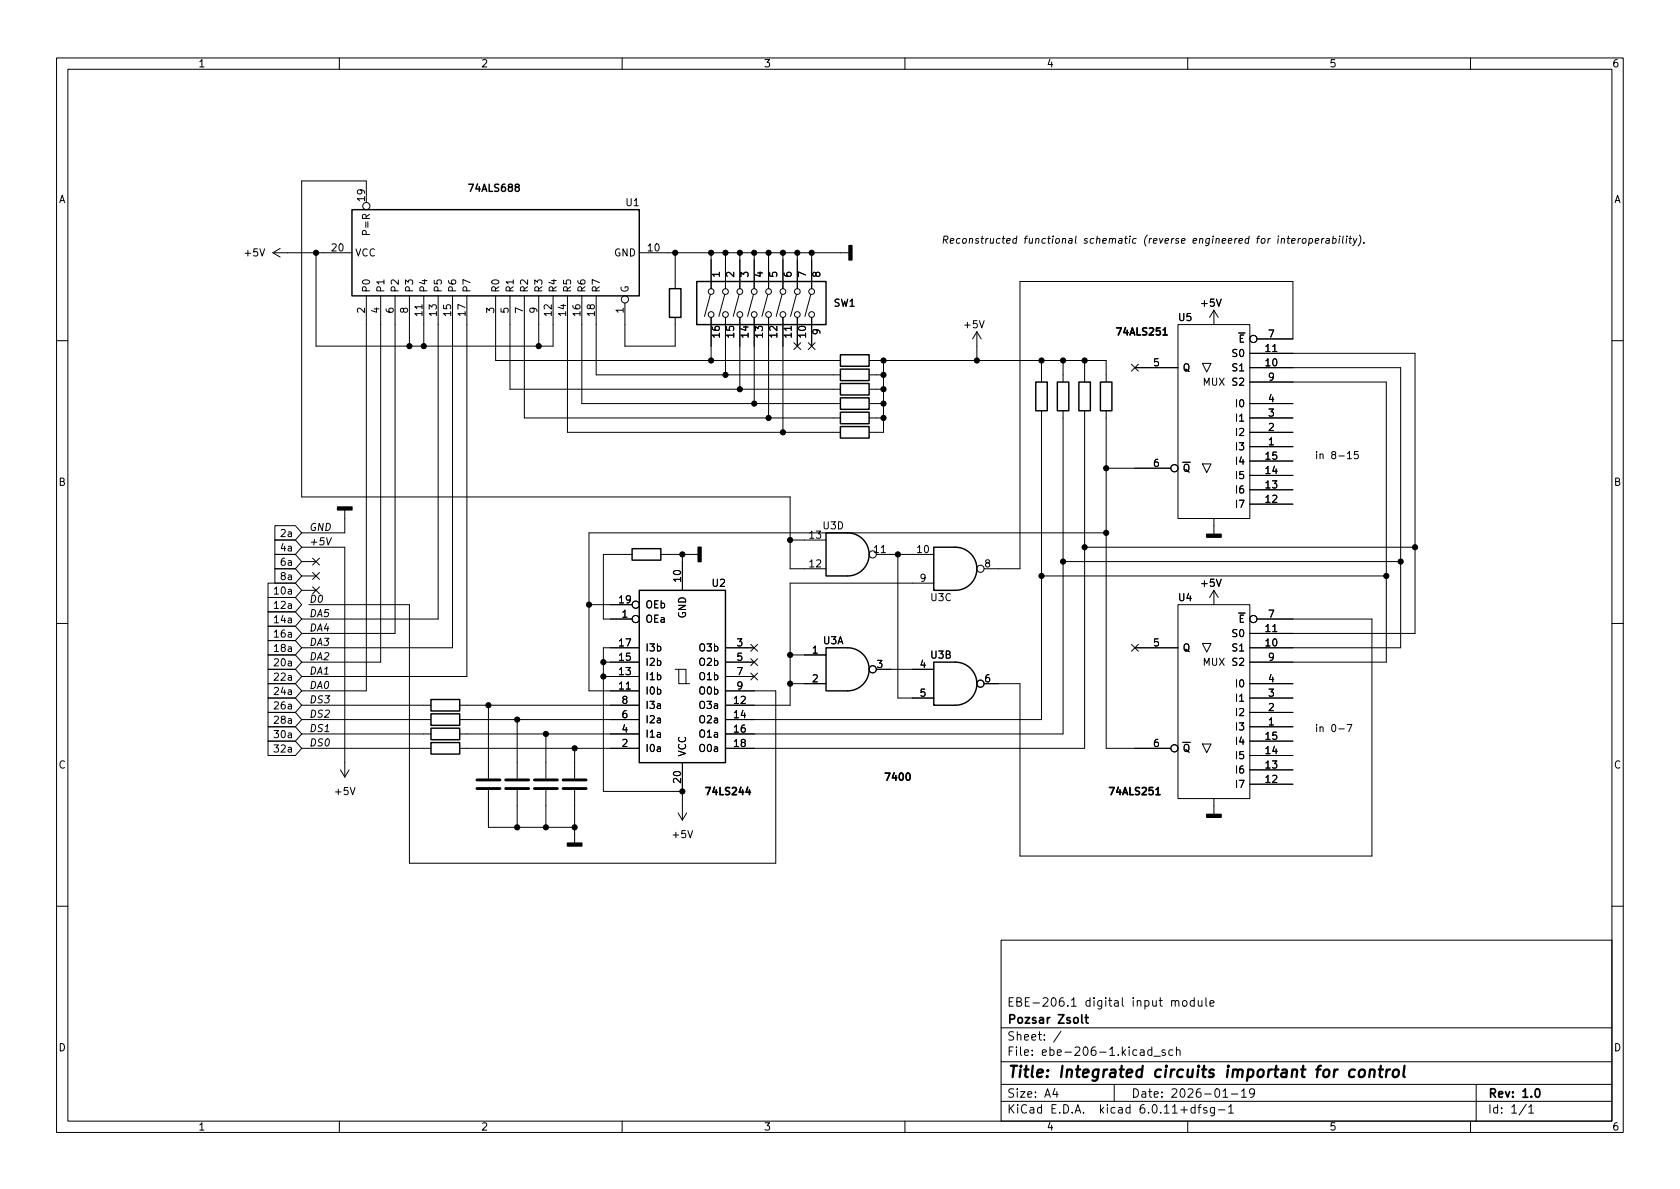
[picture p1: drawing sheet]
<svg xmlns="http://www.w3.org/2000/svg" width="297mm" height="210mm" viewBox="0 0 297 210" stroke-linecap="round" stroke-linejoin="round" font-family="sans-serif">
<g fill="none" stroke="#000" stroke-width=".18">
<path d="M10 10.2h277v190.1h-277zM12 12.2h273v186.1h-273zM60 10.2v2M110 10.2v2M160 10.2v2M210 10.2v2M260 10.2v2M64.8 35.8v-3.8h-11.5v55.9h86.4v12.7h6.3M45.9 44l.5 1.3 .4-1.3M48.3 44.7h13.9M48.3 44.7l1.2 .8M49.5 43.9l-1.2 .8"/>
<path d="M55.9 44.7v16.5h41.9v-8.9M64.8 52.3v69.9h-11.5M67.3 52.3v64.8h-14M69.8 52.3v59.7h-16.5M72.4 52.3v8.9M74.6 53.9v.7M74.9 52.3v8.9M77.5 52.3v57.2h-24.2M80 52.3v62.2h-26.7M82.5 52.3v67.3h-29.2M87.6 52.3v11.4h61M90.2 52.3v16.5h58.4"/>
<path d="M92.7 52.3v21.6h55.9M95.2 52.3v8.9M100.3 52.3v24.1h48.3M102.9 52.3v19.1h45.7M105.4 52.3v14h43.2M110.5 53.6v7.6h8.9v-5.1M113 44.7h37.1M119.4 44.7v6.3M125.6 52.1l-1 3.9M125.7 44.7v6.3M125.7 56.1v7.6M125.9 57.8l.1 .4a.86 .86 0 0 0 1.2 0l-.1-.4-.5-.1-.2 .2v.3l.2 .2"/>
<path d="M127.2 48.5h-1.3l.4 .4M127.2 59.3h-1.3l.4 .3M128.1 52.1l-1 3.9M128.3 44.7v6.3M128.3 56.1v10.2M128.5 57.8v.6h.6l-.2-.2 .1-.4 .2-.1 .4 .1 .1 .1-.1 .5M129.7 59.3h-1.2l.3 .3M129.7 48.1v.8l-.9-.8-.3 .3 .1 .5M130.7 52.1l-1.1 3.9M130.8 44.7v6.3M130.8 56.1v12.7M131 48.9v-.8l.5 .5 .1-.4h.6l.1 .2-.1 .5"/>
<path d="M131.9 57.6v.8l-1-.3M132.3 59.3h-1.3l.4 .3M133.2 52.1l-1 3.9M133.3 44.7v6.3M133.3 56.1v15.3M133.5 58.5v-.8l.5 .4 .1-.3h.6l.1 .1-.1 .6M134.4 48.1v.8l-.9-.3M134.8 59.3h-1.3l.4 .3M135.8 52.1l-1.1 3.9M135.9 44.7v6.3M135.9 56.1v17.8M136.1 48.2v.6l.6 .1-.1-.2v-.4l.2-.2 .4 .1 .2 .2-.2 .5"/>
<path d="M137.4 59.3h-1.3l.3 .3M137.4 57.7v.8l-1-.8-.3 .2 .1 .5M138.3 52.1l-1.1 3.9M138.4 44.7v6.3M138.4 56.1v20.3M138.6 48.3l.1 .3a.86 .86 0 0 0 1.2 0l-.1-.4-.5-.1-.2 .3v.2l.2 .3M139.9 59.3h-1.3l.4 .3M139.9 58.1h-1.3l.4 .3M139.9 57.7v.7M140.8 52.1l-1 3.9M141 44.7v6.3M141 56.1v5.1"/>
<path d="M141.3 57.8a.69 .69 0 0 1 1.1 .3 .72 .72 0 0 1-1.2-.1zM142.4 59.3h-1.2l.3 .3M142.4 48.6l-1.2-.5v.8M143.4 52.1l-1.1 3.9M143.5 44.7v6.3M143.5 56.1v5.1M144.2 48.4l.3-.3 .4 .1 .1 .2-.1 .4-.4 .1-.2-.1-.2-.6-.2-.1-.1 .2-.1 .3 .1 .2 .2 .1 .2-.3M144.2 58.3l.3 .2v.3l-.3 .2-.4-.1-.1-.4 .1-.1a.84 .84 0 0 1 1.2 .3v.2M172.7 58.7l-.7 1.2M172.7 58.7v5M172.7 58.7l.8 1.2M173.2 56.7l.4 1.3 .4-1.3"/>
<path d="M178 42.6l.6-.1v-.3h-.4l-.2 .2v.6h.5M179.7 42.2h-.4l-.2 .6 .2 .2h.3M179.8 41.7l-.2 1.3M189 42.2h.5v.8M189.6 42.5l-.6 .1-.1 .2 .2 .2h.4M190.3 41.7l-.2 1.1 .2 .2M200.9 42.2h-.4l-.2 .2v.6h.5M208.3 57.4h12.7v34.3h-12.7zM208.9 42.6l.6-.1v-.3h-.5l-.1 .6 .1 .2h.4M214.6 54.9v2.5M214.6 54.9l-.7 1.2M214.6 54.9l.8 1.2"/>
<path d="M215.1 52.9l.4 1.3 .4-1.3M219 58.9h1.1M220.9 41.7l-.2 1.3M222.2 59.9h6.4v-10.1h-48.3v50.8h-6.3M226 42.2l-.1 .8M239.9 42.2l-.5 1.1-.2 .1M240.4 41.6a1.47 1.47 0 0 1-.3 1.9M241.2 42.9l-.1 .1M10 60.2h2M140.4 60.6l1.2 1.2M141.6 60.6l-1.2 1.2M142.9 60.6l1.2 1.2"/>
<path d="M144.1 60.6l-1.2 1.2M153.7 68.8h2.5M153.7 73.9h2.5M153.7 71.4h2.5M153.7 63.7h41.9v3.9M153.7 66.3h2.5M156.2 63.7v12.7h-2.5M184.1 72.6v54.6h-55.8M184.1 63.7v3.9M188 72.6v57.2h-59.7M188 63.7v3.9M191.8 63.7v3.9"/>
<path d="M191.8 72.6v59.7h-63.5M195.6 72.6v59.7h11.4M200.1 64.4l1.2 1.2M200.7 65h7.6M201.3 64.4l-1.2 1.2M212.6 64.3h1.5l-.7 1.5zM221 79h7.6M221 65h26.6v49.5h-26.6M221 62.5h29.2v49.5h-29.2M221 76.4h7.6M221 73.9h7.6M221 71.4h7.6"/>
<path d="M221 67.6h24.1v49.5h-24.1M225 62.2h.8M240.1 79.8h-.6l-.1 .7 .2-.2 .4 .1 .2 .2-.1 .4-.2 .1-.5-.1M285 60.2h2M48.6 93h3.6l1.1 1.2-1.1 1.3h-3.6zM48.6 98h3.6l1.1 1.3-1.1 1.3h-3.6zM48.6 95.5h3.6l1.1 1.3-1.1 1.2h-3.6zM53.3 96.8h7.7v40.6M53.3 99.3h2.6M55.3 98.7l1.2 1.2M56.5 98.7l-1.2 1.2M61 90.2v4h-7.7"/>
<path d="M111.8 98h-5.1v11.5h5.1M116.8 98h6.6M120.6 98v6.4M139.7 95.5h6.3M154.9 98h10.2M155.8 97.7h.7M158.7 98v25.4h6.4M188 99.3h59.6M191.8 96.8h58.4M195.6 82.8h11.4M195.6 94.2h-91.5v28h8.9M209.1 81.7h1.3"/>
<path d="M212.6 82h1.5l-.7 1.6zM214.6 91.7v2.8M221 89.1h7.6M221 86.6h7.6M221 84.1h7.6M221 81.5h7.6M10 110.2h2M47.4 103.1h4.8l1.1 1.3-1.1 1.3h-4.8zM47.4 105.7h4.8l1.1 1.2-1.1 1.3h-4.8zM47.4 108.2h4.8l1.1 1.3-1.1 1.2h-4.8zM47.4 113.3h4.8l1.1 1.2-1.1 1.3h-4.8zM47.4 110.7h4.8l1.1 1.3-1.1 1.3h-4.8z"/>
<path d="M47.4 115.8h4.8l1.1 1.3-1.1 1.3h-4.8zM47.4 118.4h4.8l1.1 1.2-1.1 1.3h-4.8zM48.6 100.6h3.6l1.1 1.2-1.1 1.3h-3.6zM53.3 101.8h2.6M53.3 104.4h2.6M54.6 106.9h17.8v45.7h64.8v-30.4h-8.9M55.3 103.8l1.2 1.2M55.3 101.2l1.2 1.3M56.5 103.8l-1.2 1.2M56.5 101.2l-1.2 1.3M104.1 106.9h7.7M106.7 117.1h6.3"/>
<path d="M106.7 119.6h6.3M113 114.5h-6.3v25.4h13.9M119.4 118.4h1.9v2.5h.6M120 118.4v2.5h1.3M128.3 114.5h5M128.3 117.1h5M128.3 119.6h5M132.7 116.5l1.3 1.2M132.7 113.9l1.3 1.3M132.7 119l1.3 1.2M134 116.5l-1.3 1.2M134 113.9l-1.3 1.3"/>
<path d="M134 119l-1.3 1.2M139.7 115.8h6.3M154.9 118.4h10.2M165.1 103.1h-25.4v21.6h-11.4M184.1 101.8h61M200.1 113.9l1.2 1.3M200.7 114.5h7.6M201.3 113.9l-1.2 1.3M208.3 106.9h12.7v34.3h-12.7zM212.6 113.8h1.5l-.7 1.5zM214.6 104.4v2.5M214.6 104.4l-.7 1.3"/>
<path d="M214.6 104.4l.8 1.3M215.1 102.4l.4 1.3 .4-1.3M219 108.4h1.1M222.2 109.5h20.4v41.9h-62.3v-30.5h-6.3M225 111.7h.8M285 110.2h2M47.4 128.5h4.8l1.1 1.3-1.1 1.3h-4.8zM47.4 126h4.8l1.1 1.2-1.1 1.3h-4.8zM47.4 120.9h4.8l1.1 1.3-1.1 1.2h-4.8zM47.4 131.1h4.8l1.1 1.2-1.1 1.3h-4.8zM47.4 123.4h4.8l1.1 1.3-1.1 1.3h-4.8zM53.3 129.8h22.9"/>
<path d="M53.3 124.7h22.9M53.3 127.2h22.9M53.3 132.3h22.9M60.2 136.1l.8 1.3M61.7 136.1l-.7 1.3M61.9 139.3l.5 1.2 .4-1.2M81.3 129.8h31.7M81.3 124.7h31.7M81.3 127.2h31.7M81.3 132.3h31.7M86.4 124.7v13M86.4 139.7v6.6h15.2"/>
<path d="M91.4 127.2v10.5M91.4 139.7v6.6M96.5 129.8v7.9M96.5 139.7v6.6M101.6 132.3v5.4M101.6 139.7v9.4M110.7 121.9h.8M120.6 134.9v10.1M139.7 120.9h6.3M209.1 131.3h1.3M212.6 131.6h1.5l-.7 1.5zM221 120.9h7.6"/>
<path d="M221 123.4h7.6M221 128.5h7.6M221 138.7h7.6M221 136.1h7.6M221 133.6h7.6M221 131.1h7.6M221 126h7.6M238.2 128.1h.8l-.5 1.3M119.9 143.8l.7 1.2M121.4 143.8l-.8 1.2M121.6 146.9l.4 1.2 .5-1.2M214.6 141.2v2.8"/>
<path d="M10 160.2h2M177 166.3h108v32h-108zM188.8 177.8v.1M189.4 176.9l.5-.5v1.5M189.4 177.9h.9M198.4 176.4v1.3l.2 .2M204.9 176.9h.6M205.1 176.4v1.3l.4 .2M285 160.2h2M60 198.3v2M110 198.3v2M160 198.3v2"/>
<path d="M177 194.8h108M177 191.8h108M177 187.8h108M177 181.8h108M182.5 186.5v.1M182.5 185.7v.1M184.6 183.8v.1M184.6 183v.1M187.6 182.4l-1.3 1.9M197 191.8v3M204 186.8h1.1M206 185.7l-.4-.1-.2 .2 .1 .3 .5 .1v.4h-.6"/>
<path d="M207.4 185.7l-.5-.1-.3 .3v.4l.2 .3h.6M208 185.8l.2-.2 .4 .1v.9M208 185.1v1.5M210 198.3v2M215.4 196.3h1.2M217.2 195.8l.4-.5v1.5M217.2 196.8h.9M217.7 193.5h1.2M219.5 193l.4-.5v1.5M219.5 194h.9M221.8 193.2l-.3 .3-.4-.1-.2-.2 .2-.6 .4-.1 .2 .2a.99 .99 0 0 1-.3 1.3h-.3M260 198.3v2"/>
<path d="M261 191.8v6.5M270.3 195.8l.4-.5v1.5M270.3 196.8h.9"/>
<circle cx="64.8" cy="36.4" r=".63"/>
<circle cx="110.5" cy="53" r=".63"/>
<circle cx="125.7" cy="51.6" r=".51"/>
<circle cx="125.7" cy="55.6" r=".51"/>
<circle cx="128.3" cy="55.6" r=".51"/>
<circle cx="128.3" cy="51.6" r=".51"/>
<circle cx="130.8" cy="55.6" r=".51"/>
<circle cx="130.8" cy="51.6" r=".51"/>
<circle cx="133.4" cy="55.6" r=".51"/>
<circle cx="133.4" cy="51.6" r=".51"/>
<circle cx="135.9" cy="51.6" r=".51"/>
<circle cx="135.9" cy="55.6" r=".51"/>
<circle cx="138.4" cy="55.6" r=".51"/>
<circle cx="138.4" cy="51.6" r=".51"/>
<circle cx="141" cy="55.6" r=".51"/>
<circle cx="141" cy="51.6" r=".51"/>
<circle cx="143.5" cy="55.6" r=".51"/>
<circle cx="143.5" cy="51.6" r=".51"/>
<circle cx="154.3" cy="98" r=".63"/>
<circle cx="207.6" cy="82.8" r=".63"/>
<circle cx="112.4" cy="106.9" r=".63"/>
<circle cx="112.4" cy="109.5" r=".63"/>
<circle cx="154.3" cy="118.4" r=".63"/>
<circle cx="173.4" cy="100.6" r=".63"/>
<circle cx="173.4" cy="120.9" r=".63"/>
<circle cx="207.6" cy="132.3" r=".63"/>
</g>
<path d="M202 188.5l-.2 2M232.7 189.1h.8M233.6 188.5l-.4 .1-.1 .1-.3 1.8M239.6 189.2a.66 .66 0 0 0-1 .3l-.1 .6 .2 .3 .1 .1 .6-.1" fill="none" stroke="#000" stroke-width=".4"/>
<path d="M185.6 179.9l-.3 .1-.1 .2" fill="none" stroke="#000" stroke-width=".3"/>
<g fill="none" stroke="#000" stroke-width=".25">
<path d="M62.2 37.1h50.8v15.2h-50.8zM91.3 33.1l-.2-.2v-.2l.2-.1h.4l.1 .2-.1 .2-.5 .2-.1 .2v.2l.2 .2h.4l.1-.2v-.2l-.2-.3M118.4 51h2v5.1h-2zM123.2 49.8h22.8v7.6h-22.8zM205.6 58.3l.4-.3v1.2M205.6 59.2h.8M148.6 67.8h5.1v2h-5.1zM148.6 70.4h5.1v2h-5.1zM148.6 75.4h5.1v2.1h-5.1zM148.6 72.9h5.1v2h-5.1zM148.6 62.7h5.1v2.1h-5.1zM148.6 65.3h5.1v2h-5.1z"/>
<path d="M183.1 67.6h2.1v5h-2.1zM186.9 67.6h2.1v5h-2.1zM190.8 67.6h2v5h-2zM194.6 67.6h2v5h-2zM111.8 97h5v2.1h-5zM146 94.2h3.9a3.8 3.8 0 0 1 3.8 3.8 3.8 3.8 0 0 1-3.8 3.8h-3.9zM165.1 96.8h3.8a3.8 3.8 0 0 1 3.8 3.8 3.8 3.8 0 0 1-3.8 3.8h-3.8zM113 104.4h15.3v30.5h-15.3zM146 114.5h3.9a3.8 3.8 0 0 1 3.8 3.9 3.8 3.8 0 0 1-3.8 3.8h-3.9zM165.1 117.1h3.8a3.8 3.8 0 0 1 3.8 3.8 3.8 3.8 0 0 1-3.8 3.8h-3.8zM76.2 128.8h5.1v2h-5.1zM76.2 123.7h5.1v2h-5.1z"/>
<path d="M76.2 126.2h5.1v2.1h-5.1zM76.2 131.3h5.1v2h-5.1zM132.2 139.2l-.3 .9h.8M132.5 139.7v.8M160.3 136.8l.2-.1a.68 .68 0 0 1 .4 .6 .68 .68 0 0 1-.4 .7l-.2-.1-.1-.4zM204.4 139.6l.3-.3v1.2M204.4 140.5h.7"/>
</g>
<path d="M150.1 43.4h.5v2.6h-.5zM59.7 89.7h2.5v.5h-2.5zM123.4 96.8h.6v2.5h-.6zM213.4 94.5h2.5v.5h-2.5zM100.3 149.1h2.6v.5h-2.6zM213.4 144h2.5v.5h-2.5z" fill="#000" stroke="#000" stroke-width=".25"/>
<path d="M84.3 139.4h4.1M84.3 137.9h4.1M89.4 139.4h4.1M89.4 137.9h4.1M94.5 139.4h4.1M94.5 137.9h4.1M99.6 139.4h4M99.6 137.9h4" fill="none" stroke="#000" stroke-width=".51"/>
<g fill="#000" stroke="#000" stroke-width=".18">
<circle cx="55.9" cy="44.7" r=".46"/>
<circle cx="119.4" cy="44.7" r=".46"/>
<circle cx="125.7" cy="44.7" r=".46"/>
<circle cx="128.3" cy="44.7" r=".46"/>
<circle cx="130.8" cy="44.7" r=".46"/>
<circle cx="133.3" cy="44.7" r=".46"/>
<circle cx="135.9" cy="44.7" r=".46"/>
<circle cx="138.4" cy="44.7" r=".46"/>
<circle cx="141" cy="44.7" r=".46"/>
<circle cx="143.5" cy="44.7" r=".46"/>
<circle cx="72.4" cy="61.2" r=".46"/>
<circle cx="74.9" cy="61.2" r=".46"/>
<circle cx="95.2" cy="61.2" r=".46"/>
<circle cx="125.7" cy="63.7" r=".46"/>
<circle cx="128.3" cy="66.3" r=".46"/>
<circle cx="130.8" cy="68.8" r=".46"/>
<circle cx="133.3" cy="71.4" r=".46"/>
<circle cx="135.9" cy="73.9" r=".46"/>
<circle cx="138.4" cy="76.4" r=".46"/>
<circle cx="156.2" cy="66.3" r=".46"/>
<circle cx="156.2" cy="68.8" r=".46"/>
<circle cx="156.2" cy="71.4" r=".46"/>
<circle cx="156.2" cy="73.9" r=".46"/>
<circle cx="156.2" cy="63.7" r=".46"/>
<circle cx="172.7" cy="63.7" r=".46"/>
<circle cx="184.1" cy="63.7" r=".46"/>
<circle cx="188" cy="63.7" r=".46"/>
<circle cx="191.8" cy="63.7" r=".46"/>
<circle cx="120.6" cy="98" r=".46"/>
<circle cx="139.7" cy="95.5" r=".46"/>
<circle cx="158.7" cy="98" r=".46"/>
<circle cx="188" cy="99.3" r=".46"/>
<circle cx="191.8" cy="96.8" r=".46"/>
<circle cx="195.6" cy="94.2" r=".46"/>
<circle cx="195.6" cy="82.8" r=".46"/>
<circle cx="247.6" cy="99.3" r=".46"/>
<circle cx="250.2" cy="96.8" r=".46"/>
<circle cx="104.1" cy="106.9" r=".46"/>
<circle cx="106.7" cy="117.1" r=".46"/>
<circle cx="106.7" cy="119.6" r=".46"/>
<circle cx="139.7" cy="115.8" r=".46"/>
<circle cx="184.1" cy="101.8" r=".46"/>
<circle cx="245.1" cy="101.8" r=".46"/>
<circle cx="86.4" cy="124.7" r=".46"/>
<circle cx="91.4" cy="127.2" r=".46"/>
<circle cx="96.5" cy="129.8" r=".46"/>
<circle cx="101.6" cy="132.3" r=".46"/>
<circle cx="120.6" cy="139.9" r=".46"/>
<circle cx="139.7" cy="120.9" r=".46"/>
<circle cx="91.4" cy="146.3" r=".46"/>
<circle cx="96.5" cy="146.3" r=".46"/>
<circle cx="101.6" cy="146.3" r=".46"/>
</g>
<g font-size="2.8">
<text x="178" y="191.2">Title:</text>
<text x="187.3" y="191.2">Integrated</text>
<text x="204.3" y="191.2">circuits</text>
<text x="217.4" y="191.2">important</text>
<text x="233.7" y="191.2">for</text>
<text x="239.8" y="191.2">control</text>
</g>
<g font-size="2.1">
<text x="178" y="178.5">EBE-206.1</text>
<text x="191.8" y="178.5">digital</text>
<text x="200.2" y="178.5">input</text>
<text x="207.2" y="178.5">module</text>
<text x="178" y="184.5">Sheet:</text>
<text x="178" y="181.5">Pozsar</text>
<text x="187" y="181.5">Zsolt</text>
<text x="178" y="187.2">File:</text>
<text x="184.4" y="187.2">ebe-206-1.kicad_sch</text>
<text x="178" y="197.4">KiCad</text>
<text x="178" y="194.6">Size:</text>
<text x="184.7" y="194.6">A4</text>
<text x="185.7" y="197.4">E.D.A.</text>
<text x="194.6" y="197.4">kicad</text>
<text x="200" y="194.6">Date:</text>
<text x="201.8" y="197.4">6.0.11+dfsg-1</text>
<text x="207" y="194.6">2026-01-19</text>
<text x="263" y="194.6">Rev:</text>
<text x="263" y="197.4">Id:</text>
<text x="267.1" y="197.4">1/1</text>
<text x="269.1" y="194.6">1.0</text>
</g>
<g font-size="1.8">
<text x="35" y="12.3">1</text>
<text x="85" y="12.3">2</text>
<text x="135" y="12.3">3</text>
<text x="185" y="12.3">4</text>
<text x="235" y="12.3">5</text>
<text x="285" y="12.3">6</text>
<text x="64.5" y="35.8" transform="rotate(-90 64.5 35.8)">19</text>
<text x="82.5" y="34.3">74ALS688</text>
<text x="10.4" y="36.3">A</text>
<text x="65.8" y="41.9" transform="rotate(-90 65.8 41.9)">P=R</text>
<text x="110.5" y="36.8">U1</text>
<text x="285.4" y="36.3">A</text>
<text x="43" y="45.7">+5V</text>
<text x="58.4" y="44.4">20</text>
<text x="62.7" y="45.7">VCC</text>
<text x="108.5" y="45.7">GND</text>
<text x="114.3" y="44.4">10</text>
<text x="166.4" y="43.1">Reconstructed</text>
<text x="181" y="43.1">functional</text>
<text x="191.7" y="43.1">schematic</text>
<text x="202.4" y="43.1">(reverse</text>
<text x="211.2" y="43.1">engineered</text>
<text x="222.6" y="43.1">for</text>
<text x="226.4" y="43.1">interoperability).</text>
<text x="65.8" y="51.8" transform="rotate(-90 65.8 51.8)">P0</text>
<text x="68.3" y="51.8" transform="rotate(-90 68.3 51.8)">P1</text>
<text x="70.9" y="51.8" transform="rotate(-90 70.9 51.8)">P2</text>
<text x="73.4" y="51.8" transform="rotate(-90 73.4 51.8)">P3</text>
<text x="76" y="51.8" transform="rotate(-90 76 51.8)">P4</text>
<text x="78.5" y="51.8" transform="rotate(-90 78.5 51.8)">P5</text>
<text x="81" y="51.8" transform="rotate(-90 81 51.8)">P6</text>
<text x="83.6" y="51.8" transform="rotate(-90 83.6 51.8)">P7</text>
<text x="88.7" y="51.8" transform="rotate(-90 88.7 51.8)">R0</text>
<text x="91.2" y="51.8" transform="rotate(-90 91.2 51.8)">R1</text>
<text x="93.7" y="51.8" transform="rotate(-90 93.7 51.8)">R2</text>
<text x="96.3" y="51.8" transform="rotate(-90 96.3 51.8)">R3</text>
<text x="98.8" y="51.8" transform="rotate(-90 98.8 51.8)">R4</text>
<text x="101.4" y="51.8" transform="rotate(-90 101.4 51.8)">R5</text>
<text x="103.9" y="51.8" transform="rotate(-90 103.9 51.8)">R6</text>
<text x="106.4" y="51.8" transform="rotate(-90 106.4 51.8)">R7</text>
<text x="111.5" y="51.8" transform="rotate(-90 111.5 51.8)">G</text>
<text x="128" y="49.2" transform="rotate(-90 128 49.2)">1</text>
<text x="135.6" y="49.2" transform="rotate(-90 135.6 49.2)">4</text>
<text x="64.5" y="55.5" transform="rotate(-90 64.5 55.5)">2</text>
<text x="67.1" y="55.5" transform="rotate(-90 67.1 55.5)">4</text>
<text x="69.6" y="55.5" transform="rotate(-90 69.6 55.5)">6</text>
<text x="72.1" y="55.5" transform="rotate(-90 72.1 55.5)">8</text>
<text x="74.7" y="56.1" transform="rotate(-90 74.7 56.1)">11</text>
<text x="77.2" y="56.1" transform="rotate(-90 77.2 56.1)">13</text>
<text x="79.8" y="56.1" transform="rotate(-90 79.8 56.1)">15</text>
<text x="82.3" y="56.1" transform="rotate(-90 82.3 56.1)">17</text>
<text x="87.4" y="55.5" transform="rotate(-90 87.4 55.5)">3</text>
<text x="89.9" y="55.5" transform="rotate(-90 89.9 55.5)">5</text>
<text x="92.5" y="55.5" transform="rotate(-90 92.5 55.5)">7</text>
<text x="95" y="55.5" transform="rotate(-90 95 55.5)">9</text>
<text x="97.5" y="56.1" transform="rotate(-90 97.5 56.1)">12</text>
<text x="100.1" y="56.1" transform="rotate(-90 100.1 56.1)">14</text>
<text x="102.6" y="56.1" transform="rotate(-90 102.6 56.1)">16</text>
<text x="105.2" y="56.1" transform="rotate(-90 105.2 56.1)">18</text>
<text x="110.2" y="55.5" transform="rotate(-90 110.2 55.5)">1</text>
<text x="128" y="60" transform="rotate(-90 128 60)">16</text>
<text x="130.6" y="60" transform="rotate(-90 130.6 60)">15</text>
<text x="133.1" y="60" transform="rotate(-90 133.1 60)">14</text>
<text x="135.6" y="60" transform="rotate(-90 135.6 60)">13</text>
<text x="138.2" y="60" transform="rotate(-90 138.2 60)">12</text>
<text x="140.7" y="60" transform="rotate(-90 140.7 60)">11</text>
<text x="143.3" y="60" transform="rotate(-90 143.3 60)">10</text>
<text x="147.3" y="54.6">SW1</text>
<text x="170.2" y="58.4">+5V</text>
<text x="197.1" y="59.7">74ALS251</text>
<text x="208.2" y="57.2">U5</text>
<text x="212.1" y="54.6">+5V</text>
<text x="224.1" y="59.7">7</text>
<text x="203.8" y="64.8">5</text>
<text x="217.6" y="63.5">S0</text>
<text x="218.9" y="61">~{E}</text>
<text x="223.5" y="64.8">10</text>
<text x="223.5" y="62.2">11</text>
<text x="209" y="66">Q</text>
<text x="212.6" y="68.6">MUX S2</text>
<text x="217.6" y="66">S1</text>
<text x="217.6" y="68.6">S2</text>
<text x="224.1" y="71.1">4</text>
<text x="224.1" y="67.3">9</text>
<text x="218.3" y="77.5">I2</text>
<text x="218.3" y="74.9">I1</text>
<text x="218.3" y="72.4">I0</text>
<text x="224.1" y="76.2">2</text>
<text x="224.1" y="73.7">3</text>
<text x="203.8" y="82.5">6</text>
<text x="209" y="83.8">~{Q}</text>
<text x="218.3" y="80">I3</text>
<text x="218.3" y="82.6">I4</text>
<text x="223.5" y="83.8">14</text>
<text x="223.5" y="81.3">15</text>
<text x="224.1" y="78.7">1</text>
<text x="232.4" y="81.2">in</text>
<text x="235.5" y="81.2">8-15</text>
<text x="10.3" y="86.3">B</text>
<text x="218.3" y="87.6">I6</text>
<text x="218.3" y="85.1">I5</text>
<text x="223.5" y="88.9">12</text>
<text x="223.5" y="86.4">13</text>
<text x="285.3" y="86.3">B</text>
<text x="49.4" y="95.3">2a</text>
<text x="54.6" y="93.9">GND</text>
<text x="142.9" y="95.2">13</text>
<text x="145.3" y="94">U3D</text>
<text x="218.3" y="90.2">I7</text>
<text x="49.4" y="100.4">6a</text>
<text x="49.4" y="97.9">4a</text>
<text x="54.6" y="96.4">+5V</text>
<text x="142.9" y="100.3">12</text>
<text x="154.3" y="97.8">11</text>
<text x="161.9" y="97.8">10</text>
<text x="173.9" y="100.3">8</text>
<text x="48.2" y="105.5">10a</text>
<text x="49.4" y="103">8a</text>
<text x="54.6" y="106.6">D0</text>
<text x="109.2" y="106.7">19</text>
<text x="114" y="108">OEb</text>
<text x="120.4" y="103.1" transform="rotate(-90 120.4 103.1)">10</text>
<text x="125.7" y="104.1">U2</text>
<text x="162.5" y="102.9">9</text>
<text x="164.4" y="106.7">U3C</text>
<text x="208.2" y="106.7">U4</text>
<text x="212.1" y="104.1">+5V</text>
<text x="48.2" y="108">12a</text>
<text x="48.2" y="110.6">14a</text>
<text x="48.2" y="113.1">16a</text>
<text x="54.6" y="111.7">DA4</text>
<text x="54.6" y="109.1">DA5</text>
<text x="109.8" y="109.2">1</text>
<text x="114" y="110.5">OEa</text>
<text x="121.7" y="109.4" transform="rotate(-90 121.7 109.4)">GND</text>
<text x="217.6" y="113">S0</text>
<text x="218.9" y="110.5">~{E}</text>
<text x="223.5" y="111.8">11</text>
<text x="224.1" y="109.2">7</text>
<text x="48.2" y="115.7">18a</text>
<text x="48.2" y="118.2">20a</text>
<text x="54.6" y="114.2">DA3</text>
<text x="54.6" y="116.7">DA2</text>
<text x="54.6" y="119.3">DA1</text>
<text x="109.2" y="119.4">13</text>
<text x="109.2" y="116.8">15</text>
<text x="109.2" y="114.3">17</text>
<text x="114" y="118.1">I2b</text>
<text x="114" y="115.6">I3b</text>
<text x="123.4" y="115.6">O3b</text>
<text x="123.4" y="118.1">O2b</text>
<text x="130.1" y="114.3">3</text>
<text x="130.1" y="116.8">5</text>
<text x="130.1" y="119.4">7</text>
<text x="143.5" y="115.6">1</text>
<text x="145.4" y="114.3">U3A</text>
<text x="154.9" y="118.1">3</text>
<text x="162.5" y="118.1">4</text>
<text x="164.4" y="116.8">U3B</text>
<text x="203.8" y="114.3">5</text>
<text x="209" y="115.6">Q</text>
<text x="212.6" y="118.1">MUX S2</text>
<text x="217.6" y="115.6">S1</text>
<text x="217.6" y="118.1">S2</text>
<text x="223.5" y="114.3">10</text>
<text x="224.1" y="116.8">9</text>
<text x="48.2" y="120.7">22a</text>
<text x="48.2" y="123.3">24a</text>
<text x="48.2" y="125.8">26a</text>
<text x="54.6" y="124.4">DS3</text>
<text x="54.6" y="121.8">DA0</text>
<text x="109.2" y="121.9">11</text>
<text x="109.8" y="124.5">8</text>
<text x="114" y="123.2">I0b</text>
<text x="114" y="120.7">I1b</text>
<text x="114" y="125.7">I3a</text>
<text x="123.4" y="125.7">O3a</text>
<text x="123.4" y="120.7">O1b</text>
<text x="123.4" y="123.2">O0b</text>
<text x="129.5" y="124.5">12</text>
<text x="130.1" y="121.9">9</text>
<text x="143.5" y="120.6">2</text>
<text x="162.5" y="123.2">5</text>
<text x="173.9" y="120.6">6</text>
<text x="218.3" y="124.5">I1</text>
<text x="218.3" y="121.9">I0</text>
<text x="224.1" y="125.7">2</text>
<text x="224.1" y="123.2">3</text>
<text x="224.1" y="120.6">4</text>
<text x="48.2" y="130.9">30a</text>
<text x="48.2" y="128.4">28a</text>
<text x="54.6" y="132">DS0</text>
<text x="54.6" y="129.4">DS1</text>
<text x="54.6" y="126.9">DS2</text>
<text x="109.8" y="129.5">4</text>
<text x="109.8" y="127">6</text>
<text x="114" y="130.8">I1a</text>
<text x="114" y="128.3">I2a</text>
<text x="123.4" y="128.3">O2a</text>
<text x="123.4" y="130.8">O1a</text>
<text x="129.5" y="127">14</text>
<text x="129.5" y="129.5">16</text>
<text x="218.3" y="129.5">I3</text>
<text x="218.3" y="127">I2</text>
<text x="223.5" y="130.8">15</text>
<text x="224.1" y="128.3">1</text>
<text x="232.4" y="129.4">in</text>
<text x="235.5" y="129.4">0-7</text>
<text x="10.3" y="136.3">C</text>
<text x="48.2" y="133.4">32a</text>
<text x="109.8" y="132.1">2</text>
<text x="114" y="133.4">I0a</text>
<text x="121.7" y="133.9" transform="rotate(-90 121.7 133.9)">VCC</text>
<text x="123.4" y="133.4">O0a</text>
<text x="129.5" y="132.1">18</text>
<text x="203.8" y="132.1">6</text>
<text x="209" y="133.4">~{Q}</text>
<text x="218.3" y="137.2">I6</text>
<text x="218.3" y="134.6">I5</text>
<text x="218.3" y="132.1">I4</text>
<text x="223.5" y="135.9">13</text>
<text x="223.5" y="133.3">14</text>
<text x="285.3" y="136.3">C</text>
<text x="58.9" y="141">+5V</text>
<text x="120.4" y="138.7" transform="rotate(-90 120.4 138.7)">20</text>
<text x="124.5" y="141">74LS244</text>
<text x="156.2" y="138.4">7400</text>
<text x="195.8" y="141">74ALS251</text>
<text x="218.3" y="139.7">I7</text>
<text x="223.5" y="138.4">12</text>
<text x="118.6" y="148.6">+5V</text>
<text x="10.3" y="186.3">D</text>
<text x="285.3" y="186.3">D</text>
<text x="35" y="200.3">1</text>
<text x="85" y="200.3">2</text>
<text x="135" y="200.3">3</text>
<text x="185" y="200.3">4</text>
<text x="235" y="200.3">5</text>
<text x="285" y="200.3">6</text>
</g>
</svg>
